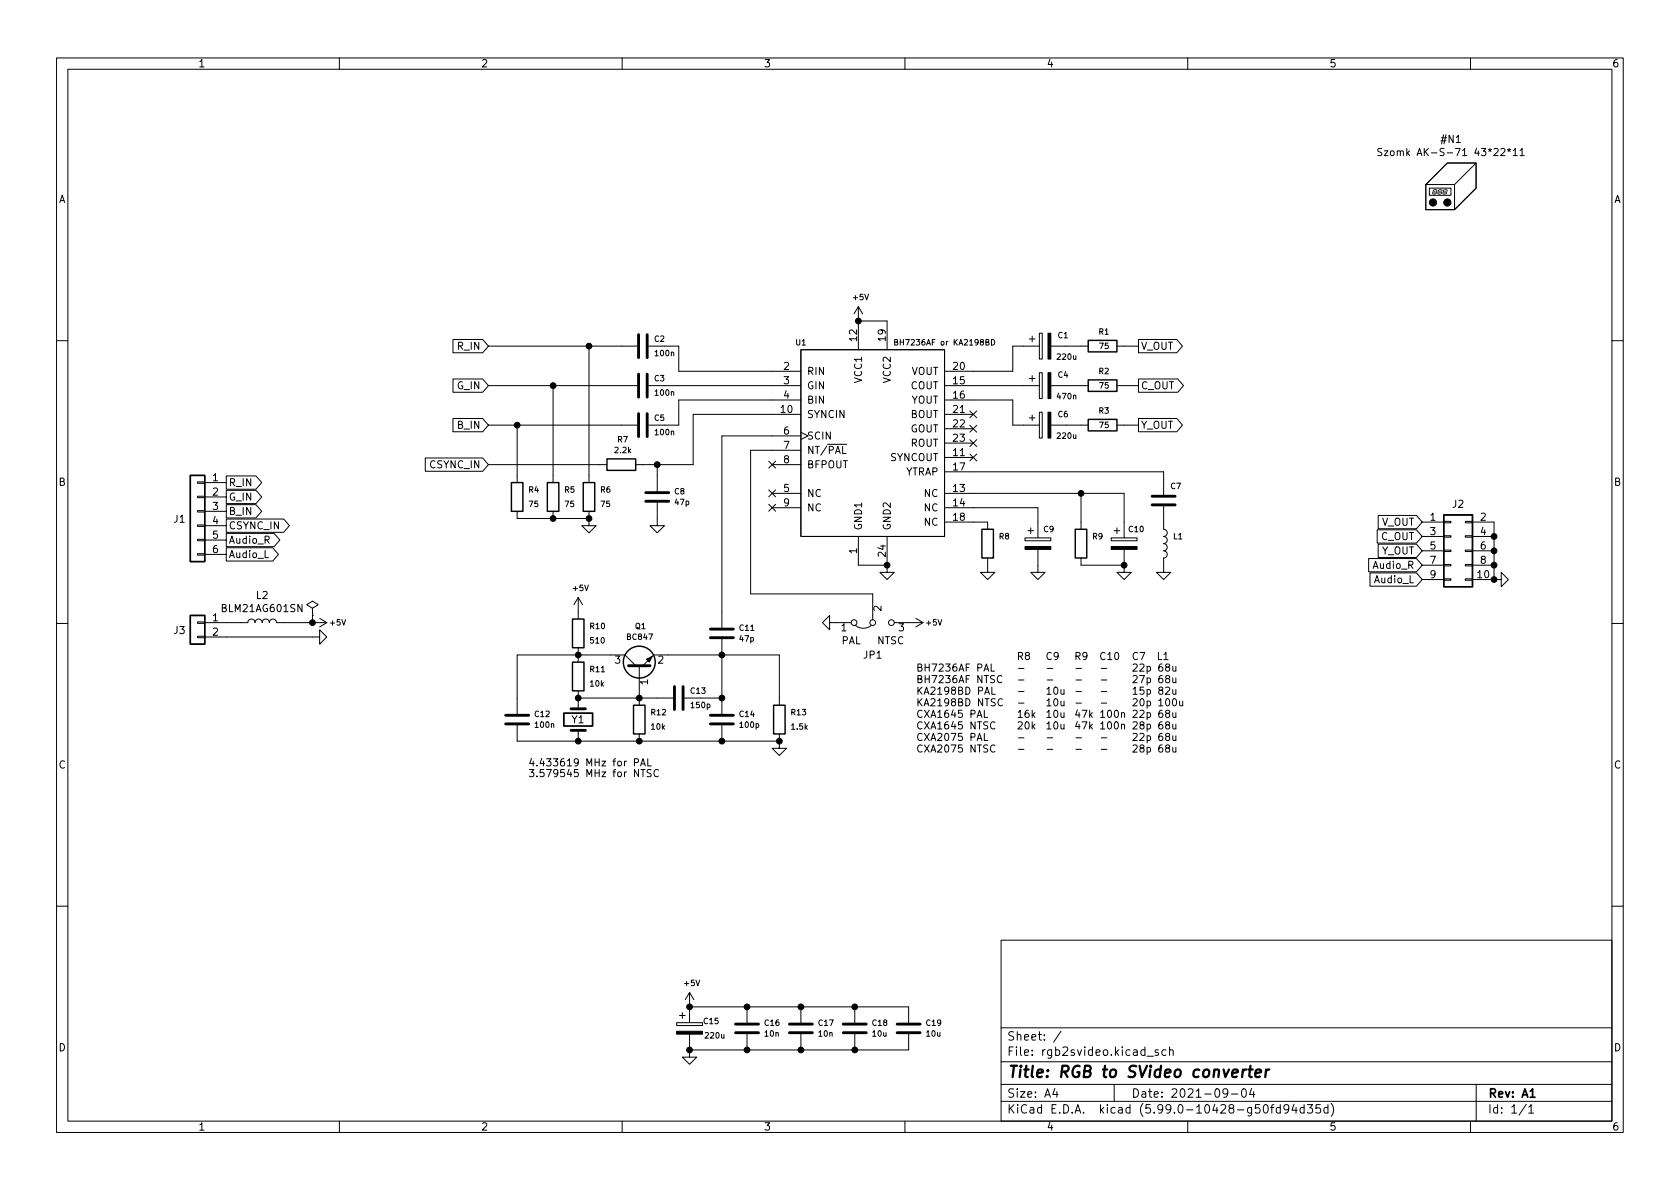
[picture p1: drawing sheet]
<svg xmlns="http://www.w3.org/2000/svg" width="297mm" height="210mm" viewBox="0 0 297 210" stroke-linecap="round" stroke-linejoin="round" font-family="sans-serif">
<g fill="none" stroke="#000" stroke-width=".18">
<path d="M10 10.2h277v190.1h-277zM12 12.2h273v186.1h-273zM60 10.2v2M110 10.2v2M160 10.2v2M210 10.2v2M260 10.2v2M244.3 26.3l-.5-.1-.1 .2v.3l.5 .3 .1 .3-.2 .2h-.5M244.7 26.7h.7l-.7 .8h.7M252.7 33.3h3.8v1.2h-3.8zM253.3 34v.2M253.4 34.3h.3"/>
<path d="M253.4 33.6v.3M253.5 34h.3M253.6 33.5h.3M253.9 34v.3M254.1 33.6l-.1 .3M254.3 34l-.1 .2M254.3 34.3h.4M254.4 33.6l-.1 .3M254.4 34h.3M254.5 33.5h.3M254.9 34l-.1 .3M255 33.6l-.1 .3"/>
<path d="M255.2 34l-.1 .2M255.2 34.3h.4M255.3 33.6l-.1 .3M255.3 34h.3M255.4 33.5h.3M255.8 34l-.1 .3M255.9 33.6l-.1 .3M255.9 28.8h5.1v4.5l-3.8 3.8h-5.1v-4.5zM257.2 32.6v4.5M261 28.8l-3.8 3.8h-5.1M266.5 26.4l.3 .2 .3-.2M266.6 26.8l.2-.2 .2 .2"/>
<path d="M266.8 26.2v.4M267.5 26.6l.4-.4v1.3M267.5 27.5h.8M268.8 26.6l.3-.4v1.3M268.8 27.5h.7M151.8 54.2v7.6M151.8 56.8h5v5M151.8 54.2l-.8 1.3M151.8 54.2l.7 1.3M182 59.9h1M182.5 59.4v1M183.8 58.9h.5v4.6h-.5z"/>
<path d="M10 60.2h2M80.1 74h5.2l1.1 1.2-1.1 1.2h-5.2zM80.1 60h5.2l1.1 1.2-1.1 1.2h-5.2zM80.1 67h5.2l1.1 1.2-1.1 1.2h-5.2zM86.4 68.2h26.2M86.4 61.2h26.2M86.4 75.2h26.2M91.4 75.2v10.1M97.8 68.2v17.1M104.1 61.2v24.1M114.7 68.2h26.9M114.7 61.2h5.3v4.5h21.6"/>
<path d="M141.6 61.8h25.4v33.1h-25.4zM141.6 76.4l1.3 .7-1.3 .6M141.6 70.7h-21.6v4.5h-5.3M141.6 73.3h-19v8.9h-10.2M141.6 77.1h-14v33.9M141.6 79.6h-8.9v25.4h21.6v4.6M158.2 60.5h.4l.1-.4-.5-.1v1h.4l.2-.3-.3-.2M167 68.2h16.8M167 70.7h12.1v4.5h4.7M167 73.3h5.1M167 75.8h5.1M167 78.4h5.1"/>
<path d="M171.5 77.7l1.2 1.3M171.5 72.7l1.2 1.2M171.5 75.2l1.2 1.2M172.7 77.7l-1.2 1.3M172.7 72.7l-1.2 1.2M172.7 75.2l-1.2 1.2M175.3 60a.5 .5 0 0 1 .6 .5 .5 .5 0 0 1-.6 .5zM182 66.9h1M182 73.9h1M182.5 66.4v1M182.5 73.4v1M183.8 65.9h.5v4.6h-.5z"/>
<path d="M183.8 72.9h.5v4.6h-.5zM183.8 61.2h-4.7v4.5h-12.1M185.8 68.2h6.6M185.8 61.2h6.6M185.8 75.2h6.6M197.5 68.2h3.8M197.5 61.2h3.8M197.5 75.2h3.8M201.3 60h6.8l1 1.2-1 1.2h-6.8zM201.3 74h6.8l1 1.2-1 1.2h-6.8zM201.3 67h6.9l1.1 1.2-1.1 1.2h-6.9zM285 60.2h2"/>
<path d="M34.9 97.9h1.3v.3h-1.3zM34.9 95.4h1.3v.2h-1.3zM34.9 92.8h1.3v.3h-1.3zM34.9 90.3h1.3v.2h-1.3zM34.9 87.8h1.3v.2h-1.3zM34.9 85.2h1.3v.3h-1.3zM36.2 85.3h3.8M36.2 87.9h3.8M36.2 90.4h3.8M36.2 93h3.8M36.2 95.5h3.8M36.2 98h3.8"/>
<path d="M40 91.8h10.2l1 1.2-1 1.1h-10.2zM40 94.3h8.5l1 1.2-1 1.2h-8.5zM40 96.9h8.2l1 1.1-1 1.2h-8.2zM40 89.2h5.3l1 1.2-1 1.2h-5.3zM40 84.2h5.3l1 1.1-1 1.2h-5.3zM40 86.7h5.3l1 1.2-1 1.2h-5.3zM46.9 97.3v1.3h.6M75.2 81h10.1l1.1 1.2-1.1 1.1h-10.1zM86.4 82.2h20.9M91.4 90.4v1.3h12.7M97.8 90.4v1.3M104.1 91.7v1.3h-1.2l1.2 1.2 1.3-1.2h-1.3"/>
<path d="M104.1 90.4v1.3M116.2 88.9v4.1h-1.3l1.3 1.2 1.3-1.2h-1.3M116.2 82.2v4.7M135.9 81.6l1.2 1.2M135.9 86.6l1.2 1.3M135.9 89.2l1.2 1.2M136.5 82.2h5.1M136.5 87.2h5.1M136.5 89.8h5.1M137.1 81.6l-1.2 1.2M137.1 86.6l-1.2 1.3M137.1 89.2l-1.2 1.2"/>
<path d="M151.8 94.9v5h5M156.8 99.9v1.3h-1.2l1.2 1.3 1.3-1.3h-1.3M156.8 94.9v5M167 83.4h38.7v4.1M167 87.2h31.8v7.9M167 92.3h7.6v1.3M167 80.9h5.1M167 89.8h16.5v5.3M171.5 80.3l1.2 1.2M172.7 80.3l-1.2 1.2M174.6 98.7v2.5h-1.2l1.2 1.3 1.3-1.3h-1.3M181.2 95.1h4.6v.5h-4.6z"/>
<path d="M181.7 93.8h1.1M182.2 93.3v1.1M183.5 97.1v4.1h-1.3l1.3 1.3 1.3-1.3h-1.3M191.1 98.7v1.2h7.7M191.1 87.2v6.4M196.5 95.1h4.5v.5h-4.5zM197 93.8h1M197.5 93.3v1.1M198.8 99.9v1.3h-1.3l1.3 1.3 1.2-1.3h-1.2M198.8 97.1v2.8M205.7 89.5v4.1a.64 .64 0 0 1 .7 .6 .64 .64 0 0 1-.7 .7 .64 .64 0 0 1 .7 .6 .64 .64 0 0 1-.7 .6 .64 .64 0 0 1 .7 .7 .64 .64 0 0 1-.7 .6 .64 .64 0 0 1 .7 .6 .64 .64 0 0 1-.7 .7v2.5h-1.2l1.2 1.3 1.3-1.3h-1.3M242 98.8h8.4l1.1 1.1-1.1 1.2h-8.4z"/>
<path d="M243.5 93.7h6.9l1.1 1.2-1.1 1.1h-6.9zM243.7 96.2h6.7l1.1 1.2-1.1 1.2h-6.7zM243.7 91.1h6.7l1.1 1.2-1.1 1.2h-6.7zM251.5 92.3h3.8M251.5 94.9h3.8M251.5 97.4h3.8M251.5 99.9h3.8M255.3 99.8h1.2v.3h-1.2zM255.3 97.3h1.2v.2h-1.2zM255.3 94.7h1.2v.3h-1.2zM255.3 92.2h1.2v.3h-1.2zM259.1 99.8h1.3v.3h-1.3z"/>
<path d="M259.1 97.3h1.3v.2h-1.3zM259.1 94.7h1.3v.3h-1.3zM259.1 92.2h1.3v.3h-1.3zM260.4 92.3h3.8v10.2M260.4 94.9h3.8M260.4 97.4h3.8M260.4 99.9h3.8M10 110.2h2M34.9 112.5h1.3v.3h-1.3zM34.9 110h1.3v.2h-1.3zM36.2 112.6h20.3v1.3l1.3-1.3-1.3-1.2v1.2M36.2 110.1h7.6a.64 .64 0 0 1 .7-.6 .64 .64 0 0 1 .6 .6 .64 .64 0 0 1 .6-.6 .64 .64 0 0 1 .7 .6 .64 .64 0 0 1 .6-.6 .64 .64 0 0 1 .6 .6 .64 .64 0 0 1 .7-.6 .64 .64 0 0 1 .6 .6h8.9"/>
<path d="M55.2 107.6l-1-.7 1-.6 1.1 .6-1.1 .7v1.2M55.2 108.8h.1M55.2 108.8v1.3M56.5 109.3l1.3 .8M57.8 110.1l-1.3 .8M102.2 105.7l-.7 1.2M102.2 105.7v3.8M102.2 114.5v2.6M102.2 105.7l.8 1.2M112.4 117.7l-1.9-1.9h-19.1v10.4M113 117.7v7M113.7 117.7l1.9-1.9h22.2v8.9"/>
<path d="M127.6 113v13.2M146.7 110.1v1.3l-1.3-1.3 1.3-1.3v1.3h3.8M151.3 110.6a2.26 2.26 0 0 0 2.8 0M158.1 110.1h5.1M161.9 109.3l1.3 .8M163.2 110.1l-1.3 .8M175.2 117.4v1.3h.7M177.1 119.6a.6 .6 0 0 0-.8 .4 .6 .6 0 0 0 .6 .7l.2-.1M180.1 118.2h1M185.2 118.2h.9M190.2 118.2h1M194.7 118.2h1"/>
<path d="M197.2 115.5l.2-.1a.68 .68 0 0 1 .4 .6 .68 .68 0 0 1-.4 .6l-.2-.1-.1-.3zM205.8 115.7l.3-.3v1.2M205.8 116.6h.7M207.4 117.8v.8l.3 .1 .2-.1M207.4 119.9v.8h.3l.2-.1M207.9 117.8v.9M207.9 119.9v.8M242.2 101.3h8.2l1.1 1.2-1.1 1.2h-8.2zM251.5 102.5h3.8M255.3 102.4h1.2v.2h-1.2zM259.1 102.4h1.3v.2h-1.3zM260.4 102.5h3.8"/>
<path d="M264.2 102.5h1.2v1.3l1.3-1.3-1.3-1.3v1.3M285 110.2h2M91.4 128.3v2.8h46.4M93.6 136.1h.8l-.4 .5 .3 .1v.5l-.1 .1-.6-.1M94 134.1l-.3 .9h.8M94.3 134.6v.8M102.2 122.2v3.1M102.2 129.2v1.9M102.2 123.4h16.8M113 129.8v1.3M113.3 135.4l.4-1.2 .4 1.2M113.4 135.1h.6"/>
<path d="M114.5 134.2v1.2h.6M115.1 136.1h-.4l-.2 .1v.4l.5 .2 .1 .3-.2 .2h-.5M116.4 136.2a.6 .6 0 0 0-.8 .4 .6 .6 0 0 0 .6 .7l.2-.1M121 123.4h6.6M127.6 128.3v2.8M137.8 131.1v1.2h-1.3l1.3 1.3 1.3-1.3h-1.3M137.8 129.8v1.3M174 125.6v1.3h.6M174 129.7v1.3h.6M175.4 121.5v1.3h.6M175.9 127.8a.6 .6 0 0 0-.8 .4 .6 .6 0 0 0 .6 .7l.2-.1M175.9 131.8a.6 .6 0 0 0-.8 .5 .6 .6 0 0 0 .6 .7l.2-.1"/>
<path d="M177.2 123.7a.6 .6 0 0 0-.8 .4 .6 .6 0 0 0 .6 .7l.2-.1M180.1 120.2h1M180.1 122.3h1M180.1 124.3h1M180.1 130.5h1M180.1 132.5h1M185.2 120.2h.9M185.2 130.5h.9M185.2 132.5h.9M190.2 120.2h1M190.2 122.3h1M190.2 124.3h1"/>
<path d="M190.2 130.5h1M190.2 132.5h1M194.7 120.2h1M194.7 122.3h1M194.7 124.3h1M194.7 130.5h1M194.7 132.5h1M197.1 125.7l.2-.1a.68 .68 0 0 1 .5 .6 .68 .68 0 0 1-.5 .7l-.2-.2-.1-.3zM197.2 127.7l.1-.1a.68 .68 0 0 1 .5 .7 .68 .68 0 0 1-.5 .6 .84 .84 0 0 1-.1-1.2zM198.3 126.1l.2-.1 .3 .1v.8M198.3 128.2l.2-.1h.3v.8M198.3 126v.9"/>
<path d="M198.3 128.1v.8M207.4 121.9v.8l.3 .1 .2-.1M207.4 126v.8l.3 .1 .2-.2M207.4 128.1v.7l.3 .1 .2-.1M207.4 130.1v.8l.3 .1 .2-.2M207.4 132.2v.7l.3 .1 .2-.1M207.5 123.6l.1-.1a.68 .68 0 0 1 .4 .7 .68 .68 0 0 1-.4 .6 .84 .84 0 0 1-.1-1.2zM207.9 121.9v.9M207.9 126v.9M207.9 128.1v.8M207.9 130.1v.9M207.9 132.2v.8"/>
<path d="M208.6 124v.8h.3l.2-.1M209.1 124v.8M10 160.2h2M120.1 179.6h1.1M120.7 179.1v1M121.9 175.5v5.3M121.9 175.5l-.7 1.3M121.9 175.5l.8 1.3M121.9 178h38.8v2.8M132.1 178v2.8M141.6 178v2.8M151.1 178v2.8"/>
<path d="M177 166.3h108v32h-108zM285 160.2h2M60 198.3v2M110 198.3v2M119.6 180.8h4.6v.6h-4.6zM121.9 185.7v1.2h1.3l-1.3 1.3-1.2-1.3h1.2M121.9 182.9v2.8M132.1 182.9v2.8M141.6 182.9v2.8M151.1 182.9v2.8M160 198.3v2M160.7 182.9v2.8h-38.8"/>
<path d="M177 194.8h108M177 191.8h108M177 187.8h108M177 181.8h108M186.5 192.5l-.4 1h1M186.9 193v1M187.6 182.4l-1.3 1.9M197 191.8v3M202.8 186.8h1.1M204.8 185.7l-.4-.1-.2 .2 .1 .3 .5 .1v.4h-.6M206.1 185.7l-.4-.1-.3 .3v.4l.2 .3h.5M206.8 185.8l.2-.2 .4 .1v.9"/>
<path d="M206.8 185.1v1.5M210 198.3v2M217.1 193.2l-.3 .3h-.3l-.3-.3 .2-.6 .4-.1 .2 .2a.99 .99 0 0 1-.4 1.3h-.2M217.7 193.5h1.2M219.6 192.7l.3-.2a.81 .81 0 0 1 .5 .7 .81 .81 0 0 1-.3 .8h-.1a.81 .81 0 0 1-.4-1.3zM221.3 192.5l-.4 1h1M221.6 193v1M223.5 195.5l.2-.2a.81 .81 0 0 1 .6 .7 .81 .81 0 0 1-.3 .8h-.1a.81 .81 0 0 1-.4-1.3zM224.6 195.8h.6M225.2 195.3l-.3 .2v1.3M226.4 195.9l-.5-.1-.3 .3v.4l.2 .3h.6M226.4 195.3v1.5"/>
<path d="M227.9 196l-.3 .3-.5-.1-.1-.2 .1-.6 .5-.1 .2 .2a.99 .99 0 0 1-.4 1.3h-.3M228.8 195.3l-.4 1h1M229.1 195.8v1M230.6 195.9l-.5-.1-.2 .3v.4l.1 .3h.6M230.6 195.3v1.5M231.1 195.3h1l-.5 .6 .4 .1v.7l-.2 .1h-.4l-.3-.1M233.4 195.3h-.7l-.1 .7 .3-.1 .5 .1 .1 .2-.1 .5-.2 .1-.6-.1M234.8 195.9l-.4-.1-.3 .3v.4l.1 .3h.6M234.8 195.3v1.5M235.4 195.1a1.72 1.72 0 0 1 0 2.3M260 198.3v2M261 191.8v6.5"/>
<path d="M269.9 195.3l-1.3 1.9M270.3 195.8l.4-.5v1.5M270.3 196.8h.8"/>
<circle cx="151" cy="110.1" r=".51"/>
<circle cx="154.3" cy="110.1" r=".51"/>
<circle cx="157.6" cy="110.1" r=".51"/>
</g>
<path d="M99.7 126.1h5.1v2.3h-5.1zM270.6 194h.8" fill="none" stroke="#000" stroke-width=".3"/>
<path d="M220.3 189.1l-.3 .1-.3 .3M220.7 189.1h.8M221.1 188.5l-.2 1.7 .1 .2 .3 .1M222 189.8l1-.2-.1-.4-.2-.1-.6 .1-.2 1 .3 .3 .6-.1M223.9 189.1l-.2 1.4M224.4 189.1l-.4 .1-.2 .3" fill="none" stroke="#000" stroke-width=".4"/>
<g fill="none" stroke="#000" stroke-width=".25">
<path d="M192.4 67.2h5.1v2h-5.1zM192.4 60.2h5.1v2h-5.1zM192.4 74.2h5.1v2h-5.1zM33.7 84.1h2.5v15.2h-2.5zM90.4 85.3h2.1v5.1h-2.1zM96.8 85.3h2v5.1h-2zM103.1 85.3h2.1v5.1h-2.1zM107.3 81.1h5.1v2.1h-5.1zM173.6 93.6h2v5.1h-2zM190.1 93.6h2.1v5.1h-2.1zM255.3 91.1h5.1v12.7h-5.1zM33.7 108.8h2.5v5.1h-2.5z"/>
<path d="M101.2 109.5h2.1v5h-2.1zM101.2 117.1h2.1v5.1h-2.1zM112 124.7h2v5.1h-2zM136.8 124.7h2v5.1h-2z"/>
<circle cx="113" cy="117.1" r="2.82"/>
</g>
<g fill="#000" stroke="#000" stroke-width=".18">
<path d="M185.3 65.9h.5v4.6h-.5zM185.3 72.9h.5v4.6h-.5zM185.3 58.9h.5v4.6h-.5zM181.2 96.6h4.6v.5h-4.6zM196.5 96.6h4.5v.5h-4.5zM114.3 116.6l1-.5-.5 1zM119.6 182.4h4.6v.5h-4.6z"/>
<circle cx="253.4" cy="35.8" r=".63"/>
<circle cx="255.9" cy="35.8" r=".63"/>
<circle cx="151.8" cy="56.8" r=".51"/>
<circle cx="91.4" cy="75.2" r=".51"/>
<circle cx="97.8" cy="68.2" r=".51"/>
<circle cx="104.1" cy="61.2" r=".51"/>
<circle cx="97.8" cy="91.7" r=".51"/>
<circle cx="104.1" cy="91.7" r=".51"/>
<circle cx="116.2" cy="82.2" r=".51"/>
<circle cx="156.8" cy="99.9" r=".51"/>
<circle cx="191.1" cy="87.2" r=".51"/>
<circle cx="198.8" cy="99.9" r=".51"/>
<circle cx="264.2" cy="97.4" r=".51"/>
<circle cx="264.2" cy="94.9" r=".51"/>
<circle cx="264.2" cy="99.9" r=".51"/>
<circle cx="55.2" cy="110.1" r=".51"/>
<circle cx="102.2" cy="115.8" r=".51"/>
<circle cx="127.6" cy="115.8" r=".51"/>
<circle cx="264.2" cy="102.5" r=".51"/>
<circle cx="102.2" cy="131.1" r=".51"/>
<circle cx="102.2" cy="123.4" r=".51"/>
<circle cx="113" cy="131.1" r=".51"/>
<circle cx="113" cy="123.4" r=".51"/>
<circle cx="127.6" cy="123.4" r=".51"/>
<circle cx="127.6" cy="131.1" r=".51"/>
<circle cx="137.8" cy="131.1" r=".51"/>
<circle cx="121.9" cy="178" r=".51"/>
<circle cx="132.1" cy="178" r=".51"/>
<circle cx="141.6" cy="178" r=".51"/>
<circle cx="151.1" cy="178" r=".51"/>
<circle cx="121.9" cy="185.7" r=".51"/>
<circle cx="132.1" cy="185.7" r=".51"/>
<circle cx="141.6" cy="185.7" r=".51"/>
<circle cx="151.1" cy="185.7" r=".51"/>
</g>
<g fill="none" stroke="#000" stroke-width=".51">
<path d="M112.9 59.2v4M114.4 59.2v4M112.9 66.2v4M112.9 73.1v4.1M114.4 66.2v4M114.4 73.1v4.1M114.2 88.6h4M114.2 87.1h4M203.7 87.8h4.1M203.7 89.3h4.1M111.1 117.7h3.8M125.6 112.8h4.1"/>
<path d="M125.6 111.2h4.1M89.4 128h4.1M89.4 126.5h4.1M101 125.3h2.5M101 129.2h2.5M119.3 121.4v4.1M120.8 121.4v4.1M125.6 128h4.1M125.6 126.5h4.1M130 182.6h4.1M130 181.1h4.1M139.6 182.6h4"/>
<path d="M139.6 181.1h4M149.1 182.6h4.1M149.1 181.1h4.1M158.6 182.6h4.1M158.6 181.1h4.1"/>
</g>
<text font-size="2.8" x="178" y="190.6">Title: RGB to SVideo converter</text>
<g font-size="2.1">
<text x="178" y="184">Sheet: /</text>
<text x="178" y="186.7">File: rgb2svideo.kicad_sch</text>
<text x="178" y="196.9">KiCad E.D.A. kicad (5.99.0-10428-g50fd94d35d)</text>
<text x="178" y="194.1">Size: A4</text>
<text x="200" y="194.1">Date: 2021-09-04</text>
<text x="263" y="194.1">Rev: A1</text>
<text x="263" y="196.9">Id: 1/1</text>
</g>
<g font-size="1.8">
<text x="35" y="11.9">1</text>
<text x="85" y="11.9">2</text>
<text x="135" y="11.9">3</text>
<text x="185" y="11.9">4</text>
<text x="235" y="11.9">5</text>
<text x="285" y="11.9">6</text>
<text x="246.1" y="27.6">Szomk AK-S-71 43*22*11</text>
<text x="254.9" y="25.3">#N1</text>
<text x="10.3" y="35.9">A</text>
<text x="285.3" y="35.9">A</text>
<text x="81" y="61.8">R_IN</text>
<text x="138.6" y="65.4">2</text>
<text x="151.5" y="60.3" transform="rotate(-90 151.5 60.3)">12</text>
<text x="156.6" y="60.3" transform="rotate(-90 156.6 60.3)">19</text>
<text x="168.6" y="65.4">20</text>
<text x="201.7" y="61.8">V_OUT</text>
<text x="80.9" y="68.8">G_IN</text>
<text x="138.6" y="67.9">3</text>
<text x="138.6" y="70.5">4</text>
<text x="142.6" y="66.3">RIN</text>
<text x="142.6" y="68.8">GIN</text>
<text x="142.6" y="71.4">BIN</text>
<text x="152.4" y="67.6" transform="rotate(-90 152.4 67.6)">VCC1</text>
<text x="157.5" y="67.6" transform="rotate(-90 157.5 67.6)">VCC2</text>
<text x="161" y="68.8">COUT</text>
<text x="161.1" y="71.4">YOUT</text>
<text x="161.1" y="66.3">VOUT</text>
<text x="168.6" y="67.9">15</text>
<text x="168.6" y="70.5">16</text>
<text x="201.7" y="68.8">C_OUT</text>
<text x="81" y="75.8">B_IN</text>
<text x="138.1" y="73">10</text>
<text x="138.6" y="76.8">6</text>
<text x="142.6" y="73.9">SYNCIN</text>
<text x="142.6" y="77.7">SCIN</text>
<text x="160.9" y="76.4">GOUT</text>
<text x="161" y="73.9">BOUT</text>
<text x="168.6" y="73">21</text>
<text x="168.6" y="75.6">22</text>
<text x="201.7" y="75.8">Y_OUT</text>
<text x="76.1" y="82.8">CSYNC_IN</text>
<text x="138.6" y="79.4">7</text>
<text x="138.6" y="81.9">8</text>
<text x="142.6" y="80.3">NT/~PAL~</text>
<text x="142.6" y="82.8">BFPOUT</text>
<text x="157.3" y="81.5">SYNCOUT</text>
<text x="161" y="79">ROUT</text>
<text x="168.6" y="80.6">11</text>
<text x="168.6" y="83.2">17</text>
<text x="168.6" y="78.1">23</text>
<text x="10.3" y="85.9">B</text>
<text x="37.6" y="85.1">1</text>
<text x="37.6" y="87.6">2</text>
<text x="40.4" y="86">R_IN</text>
<text x="40.4" y="88.5">G_IN</text>
<text x="138.6" y="87">5</text>
<text x="138.6" y="89.5">9</text>
<text x="142.6" y="87.9">NC</text>
<text x="160" y="84.1">YTRAP</text>
<text x="163.4" y="87.9">NC</text>
<text x="168.6" y="87">13</text>
<text x="168.6" y="89.5">14</text>
<text x="256.8" y="89.8">J2</text>
<text x="285.3" y="85.9">B</text>
<text x="30.7" y="92.4">J1</text>
<text x="37.6" y="90.2">3</text>
<text x="37.6" y="92.7">4</text>
<text x="37.6" y="95.2">5</text>
<text x="40.4" y="93.6">CSYNC_IN</text>
<text x="40.4" y="91.1">B_IN</text>
<text x="142.6" y="90.4">NC</text>
<text x="152.4" y="93.8" transform="rotate(-90 152.4 93.8)">GND1</text>
<text x="157.5" y="93.8" transform="rotate(-90 157.5 93.8)">GND2</text>
<text x="163.4" y="90.4">NC</text>
<text x="163.4" y="93">NC</text>
<text x="168.6" y="92.1">18</text>
<text x="244.1" y="95.5">C_OUT</text>
<text x="244.2" y="93">V_OUT</text>
<text x="252.9" y="92.1">1</text>
<text x="252.9" y="94.6">3</text>
<text x="261.8" y="92.1">2</text>
<text x="261.8" y="94.6">4</text>
<text x="37.6" y="97.8">6</text>
<text x="40.4" y="96.1">Audio_R</text>
<text x="40.4" y="98.7">Audio_L</text>
<text x="151.5" y="97.9" transform="rotate(-90 151.5 97.9)">1</text>
<text x="156.6" y="98.4" transform="rotate(-90 156.6 98.4)">24</text>
<text x="242.9" y="100.6">Audio_R</text>
<text x="244.2" y="98">Y_OUT</text>
<text x="252.9" y="97.1">5</text>
<text x="252.9" y="99.7">7</text>
<text x="261.8" y="97.1">6</text>
<text x="261.8" y="99.7">8</text>
<text x="45.3" y="105.9">L2</text>
<text x="243.1" y="103.1">Audio_L</text>
<text x="252.9" y="102.2">9</text>
<text x="261.3" y="102.2">10</text>
<text x="30.7" y="112.1">J3</text>
<text x="37.6" y="109.8">1</text>
<text x="37.6" y="112.4">2</text>
<text x="39.4" y="108.2">BLM21AG601SN</text>
<text x="148.7" y="113.9">PAL</text>
<text x="148.7" y="111.6">1</text>
<text x="155.1" y="113.9">NTSC</text>
<text x="155.8" y="108.1" transform="rotate(-90 155.8 108.1)">2</text>
<text x="158.9" y="111.6">3</text>
<text x="108.7" y="117.3">3</text>
<text x="116.3" y="117.3">2</text>
<text x="152.7" y="116.5">JP1</text>
<text x="161.9" y="118.7">BH7236AF PAL</text>
<text x="179.7" y="116.7">R8</text>
<text x="184.8" y="116.7">C9</text>
<text x="189.9" y="116.7">R9 C10</text>
<text x="200" y="116.7">C7 L1</text>
<text x="200" y="118.7">22p 68u</text>
<text x="114.6" y="121.1" transform="rotate(-90 114.6 121.1)">1</text>
<text x="161.9" y="120.8">BH7236AF NTSC</text>
<text x="161.9" y="122.8">KA2198BD PAL</text>
<text x="161.9" y="124.9">KA2198BD NTSC</text>
<text x="184.8" y="122.8">10u</text>
<text x="184.8" y="124.9">10u</text>
<text x="200" y="120.8">27p 68u</text>
<text x="200" y="122.8">15p 82u</text>
<text x="200" y="124.9">20p 100u</text>
<text x="101.1" y="127.9">Y1</text>
<text x="161.9" y="126.9">CXA1645 PAL</text>
<text x="161.9" y="129">CXA1645 NTSC</text>
<text x="161.9" y="131">CXA2075 PAL</text>
<text x="179.7" y="126.9">16k</text>
<text x="179.7" y="129">20k</text>
<text x="184.8" y="126.9">10u</text>
<text x="184.8" y="129">10u</text>
<text x="189.9" y="126.9">47k 100n</text>
<text x="189.9" y="129">47k 100n</text>
<text x="200" y="126.9">22p 68u</text>
<text x="200" y="129">28p 68u</text>
<text x="200" y="131">22p 68u</text>
<text x="10.3" y="135.9">C</text>
<text x="95.1" y="135.5">4.433619 MHz for PAL</text>
<text x="95.2" y="137.4">3.579545 MHz for NTSC</text>
<text x="161.9" y="133.1">CXA2075 NTSC</text>
<text x="200" y="133.1">28p 68u</text>
<text x="285.3" y="135.9">C</text>
<text x="10.3" y="185.9">D</text>
<text x="285.3" y="185.9">D</text>
<text x="35" y="199.9">1</text>
<text x="85" y="199.9">2</text>
<text x="135" y="199.9">3</text>
<text x="185" y="199.9">4</text>
<text x="235" y="199.9">5</text>
<text x="285" y="199.9">6</text>
</g>
<g font-size="1.4">
<text x="150.9" y="53.1">+5V</text>
<text x="187.1" y="59.8">C1</text>
<text x="194.3" y="59.2">R1</text>
<text x="115.7" y="60.4">C2</text>
<text x="115.9" y="63">100n</text>
<text x="140.7" y="61.1">U1</text>
<text x="159" y="61.1">BH7236AF or KA2198BD</text>
<text x="187" y="63.6">220u</text>
<text x="194.4" y="61.7">75</text>
<text x="115.7" y="67.4">C3</text>
<text x="115.9" y="70">100n</text>
<text x="187" y="70.6">470n</text>
<text x="187.1" y="66.8">C4</text>
<text x="194.3" y="66.1">R2</text>
<text x="194.4" y="68.7">75</text>
<text x="115.7" y="74.4">C5</text>
<text x="115.9" y="76.9">100n</text>
<text x="187" y="77.6">220u</text>
<text x="187.1" y="73.8">C6</text>
<text x="194.3" y="73.1">R3</text>
<text x="194.4" y="75.7">75</text>
<text x="108.8" y="80.1">2.2k</text>
<text x="109.2" y="78.2">R7</text>
<text x="93.5" y="87.1">R4</text>
<text x="93.6" y="89.6">75</text>
<text x="99.8" y="87.1">R5</text>
<text x="99.9" y="89.6">75</text>
<text x="106.2" y="87.1">R6</text>
<text x="106.3" y="89.6">75</text>
<text x="119.3" y="87.4">C8</text>
<text x="119.4" y="89.3">47p</text>
<text x="207" y="86.5">C7</text>
<text x="176.7" y="95.4">R8</text>
<text x="184.5" y="94.1">C9</text>
<text x="193.2" y="95.4">R9</text>
<text x="199.6" y="94.1">C10</text>
<text x="207.5" y="95.4">L1</text>
<text x="101.4" y="104.5">+5V</text>
<text x="58.4" y="110.6">+5V</text>
<text x="104.4" y="111.2">R10</text>
<text x="104.5" y="113.8">510</text>
<text x="111" y="113.1">BC847</text>
<text x="112.3" y="111.2">Q1</text>
<text x="130.8" y="111.5">C11</text>
<text x="130.8" y="113.4">47p</text>
<text x="163.9" y="110.6">+5V</text>
<text x="104.4" y="118.9">R11</text>
<text x="104.4" y="121.4">10k</text>
<text x="122.2" y="122.7">C13</text>
<text x="122.3" y="125.2">150p</text>
<text x="94.6" y="126.8">C12</text>
<text x="94.7" y="128.7">100n</text>
<text x="115.2" y="126.5">R12</text>
<text x="115.2" y="129">10k</text>
<text x="130.8" y="126.8">C14</text>
<text x="130.9" y="128.7">100p</text>
<text x="139.9" y="126.5">R13</text>
<text x="140" y="129">1.5k</text>
<text x="121.1" y="174.4">+5V</text>
<text x="124.5" y="181.1">C15</text>
<text x="124.8" y="183.6">220u</text>
<text x="135.2" y="181.4">C16</text>
<text x="135.3" y="183.3">10n</text>
<text x="144.8" y="181.4">C17</text>
<text x="144.8" y="183.3">10n</text>
<text x="154.3" y="181.4">C18</text>
<text x="154.3" y="183.3">10u</text>
<text x="163.8" y="181.4">C19</text>
<text x="163.8" y="183.3">10u</text>
</g>
</svg>
